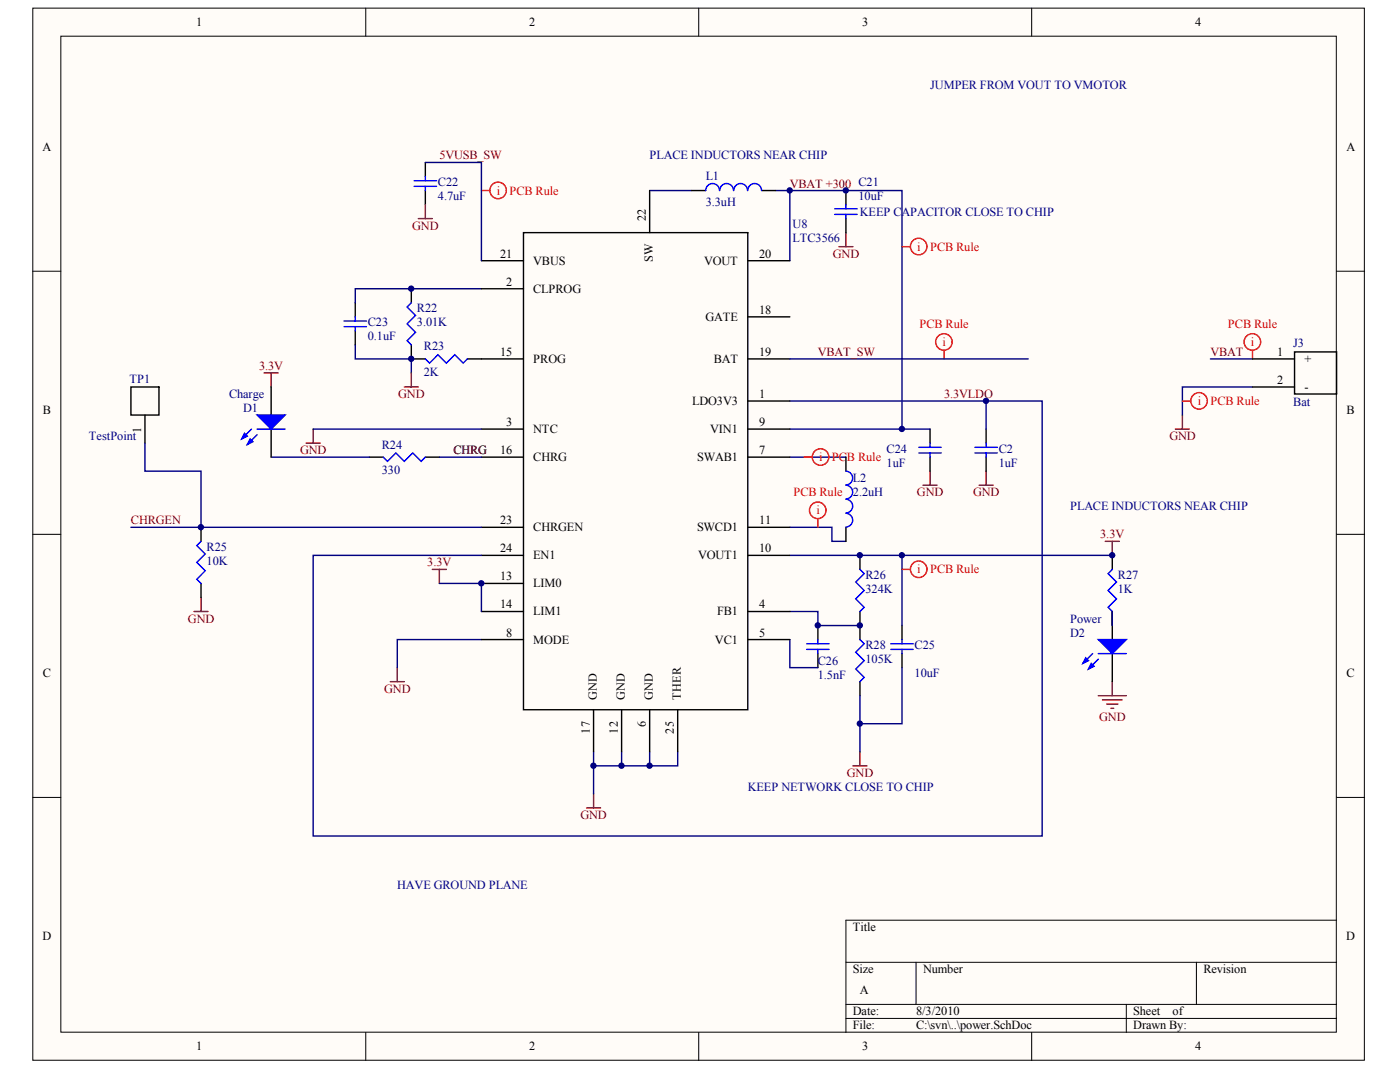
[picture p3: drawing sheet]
<svg xmlns="http://www.w3.org/2000/svg" width="271mm" height="207mm" viewBox="0 0 271 207" stroke-linecap="round" stroke-linejoin="round" font-family="sans-serif">
<g fill="#fffcf8" stroke="#000" stroke-width=".19">
<path d="M6.3 1.6h257.7v203.4h-257.7z"/>
<path d="M11.8 7h246.8v192.6h-246.8z"/>
</g>
<g fill="none" stroke="#000" stroke-width=".19">
<path d="M70.8 1.6v5.4M135.2 1.6v5.4M199.7 1.6v5.4M6.3 52.4h5.5M258.7 52.4h5.4M6.3 103.3h5.5M258.7 103.3h5.4M6.3 154.2h5.5M258.7 154.2h5.4M258.7 177.9h-95v21.7M70.8 199.6v5.5M135.2 199.6v5.5"/>
<path d="M163.7 186.1h95M163.7 194.2h95M163.7 196.9h95M177.3 186.1v8.1M199.7 199.6v5.5M218 194.2v5.4M231.5 186.1v8.1"/>
</g>
<g fill="none" stroke="#000080" stroke-width=".27">
<path d="M82.3 31.4h10.9v19M125.7 36.8h8.2M150.1 36.8h2.8v13.6M152.9 36.8h21.7v46.2M93.2 55.8h-24.5v2.7M68.7 66.7v2.7h10.9v2.7M152.9 77.5h37.9v5.5M152.9 69.4h46.1M190.8 77.5h10.9v84.1h-141.1v-54.2h32.6M234.2 69.4h8.2M242.4 74.8h-13.6v5.5M28.1 85.7v5.4h10.8v10.9"/>
<path d="M52.5 88.4h19M60.6 83h32.6M85 88.4h8.2M152.9 88.4h10.8M152.9 83h27.1M25.3 102h67.9M85 112.8h8.2v5.4M152.9 102h8.1v2.7h2.7M152.9 107.4h21.7v13.5M152.9 118.2h5.4v2.7h8.1M174.6 107.4h40.7M215.3 118.2v2.7"/>
<path d="M93.2 123.7h-16.3v5.4M152.9 123.7v5.4h5.4M166.4 134.5v5.4M174.6 129.1v10.8h-8.2v5.5M114.9 145.4v2.7h16.2v-2.7M114.9 148.1v5.4M120.3 145.4v2.7M125.7 145.4v2.7"/>
</g>
<g fill="none" stroke="#000" stroke-width=".27">
<path d="M82.3 31.4v2.7M82.3 36.8v2.8M125.7 36.8v8.2M133.9 36.8h2.7M147.4 36.8h2.7M163.7 36.8v2.8M68.7 58.5v2.8M79.6 55.8v2.7M93.2 50.4h8.1M93.2 55.8h8.1M101.3 45h43.4v92.2h-43.4zM144.7 50.4h8.2"/>
<path d="M163.7 42.3v2.7M25.3 74.8h5.5v5.5h-5.5zM52.5 74.8v5.5M68.7 64v2.7M79.6 66.7v2.7h2.7M90.5 69.4h10.8M144.7 69.4h8.2M144.7 77.5h8.2M144.7 61.3h8.2M242.4 69.4h8.1M242.4 74.8h8.1M250.5 68h8.2v8.2h-8.2z"/>
<path d="M28.1 80.3v5.4M52.5 83v5.4M71.5 88.4h2.7M82.3 88.4h2.7M93.2 83h8.1M93.2 88.4h8.1M144.7 83h8.2M144.7 88.4h8.2M163.7 88.4v2.7M180 83v2.7M180 88.4v2.7M190.8 83v2.7"/>
<path d="M190.8 88.4v2.7M38.9 102v2.7M38.9 112.8v2.7M93.2 102h8.1M93.2 107.4h8.1M93.2 112.8h8.1M93.2 118.2h8.1M144.7 102h8.2M144.7 107.4h8.2M144.7 118.2h8.2M163.7 102v2.7M166.4 107.4v2.7"/>
<path d="M166.4 118.2v5.5M215.3 107.4v2.7M215.3 118.2v5.5M93.2 123.7h8.1M114.9 137.2v8.2M120.3 137.2v8.2M125.7 137.2v8.2M131.1 137.2v8.2M144.7 123.7h8.2M158.3 120.9v2.8M158.3 126.4v2.7M166.4 131.8v2.7"/>
<path d="M174.6 120.9v2.8M174.6 126.4v2.7M215.3 126.4v5.4"/>
</g>
<g fill="none" stroke="#00f" stroke-width=".27">
<path d="M80.1 34.9h4.4M80.1 36h4.4M82.3 34.1v.8M82.3 36v.8M139.2 36.8a1.33 1.33 0 0 0-1.3-1.3 1.33 1.33 0 0 0-1.3 1.3M141.9 36.8a1.33 1.33 0 0 0-1.3-1.3 1.33 1.33 0 0 0-1.3 1.3M144.7 36.8a1.33 1.33 0 0 0-1.4-1.3 1.33 1.33 0 0 0-1.3 1.3M147.4 36.8a1.33 1.33 0 0 0-1.4-1.3 1.33 1.33 0 0 0-1.3 1.3M163.7 39.6v.8M79.6 58.5l-.8 .9 1.6 1.6-1.6 1.6 1.6 1.6-1.6 1.7 .8 .8M161.5 40.4h4.4M161.5 41.5h4.4"/>
<path d="M163.7 41.5v.8M66.6 62.1h4.3M66.6 63.2h4.3M68.7 61.3v.8M68.7 63.2v.8M82.3 69.4l.8 .8 1.7-1.6 1.6 1.6 1.6-1.6 1.6 1.6 .9-.8M48.7 83l-1.9 1.9M49.8 84.1l-1.9 1.8M49.8 83h5.4M74.2 88.4l.8 .8 1.6-1.6 1.6 1.6 1.7-1.6 1.6 1.6 .8-.8M163.7 91.1a1.33 1.33 0 0 1 1.3 1.3 1.33 1.33 0 0 1-1.3 1.4M163.7 93.8a1.33 1.33 0 0 1 1.3 1.3 1.33 1.33 0 0 1-1.3 1.4"/>
<path d="M163.7 96.5a1.33 1.33 0 0 1 1.3 1.4 1.33 1.33 0 0 1-1.3 1.3M163.7 99.2a1.33 1.33 0 0 1 1.3 1.4 1.33 1.33 0 0 1-1.3 1.3M177.8 87.6h4.4M177.8 86.5h4.4M180 85.7v.8M180 87.6v.8M188.7 87.6h4.3M188.7 86.5h4.3M190.8 85.7v.8M190.8 87.6v.8M38.9 104.7l-.8 .8 1.6 1.6-1.6 1.6 1.6 1.7-1.6 1.6 .8 .8M166.4 110.1l.8 .8-1.6 1.6 1.6 1.7-1.6 1.6 1.6 1.6-.8 .8"/>
<path d="M215.3 110.1l-.9 .8 1.7 1.6-1.7 1.7 1.7 1.6-1.7 1.6 .9 .8M156.1 124.5h4.4M156.1 125.6h4.4M158.3 123.7v.8M158.3 125.6v.8M166.4 123.7l.8 .8-1.6 1.6 1.6 1.6-1.6 1.7 1.6 1.6-.8 .8M172.4 124.5h4.3M172.4 125.6h4.3M174.6 123.7v.8M174.6 125.6v.8M211.5 126.4l-1.9 1.9M212.5 127.5l-1.9 1.9"/>
<path d="M212.5 126.4h5.5"/>
</g>
<g fill="none" stroke="#800000" stroke-width=".27">
<path d="M82.3 39.6v2.7M81 42.3h2.7M162.3 47.7h2.8M163.7 45v2.7M51.1 72.1h2.7M52.5 72.1v2.7M78.2 74.8h2.8M79.6 72.1v2.7M59.3 85.7h2.7M60.6 83v2.7M178.6 93.8h2.7M180 91.1v2.7"/>
<path d="M189.5 93.8h2.7M190.8 91.1v2.7M227.5 83h2.7M228.8 80.3v2.7M37.5 118.2h2.8M38.9 115.5v2.7M83.7 110.1h2.7M85 110.1v2.7M213.9 104.7h2.7M215.3 104.7v2.7M75.5 131.8h2.7M76.9 129.1v2.7"/>
<path d="M212.5 134.5h5.5M213.4 135.3h3.8M214.2 136.1h2.1M215 137h.5M215.3 131.8v2.7M113.5 156.2h2.7M114.9 153.5v2.7M165.1 148.1h2.7M166.4 145.4v2.7"/>
</g>
<g fill="none" stroke="#f00" stroke-width=".27">
<path d="M93.2 36.8h1.6M174.6 47.7h1.6M182.7 67.8v1.6M228.8 77.5h1.6M242.4 67.8v1.6M155.6 88.4h1.6M158.3 100.3v1.7M174.6 110.1h1.6"/>
<circle cx="96.4" cy="36.8" r="1.6"/>
<circle cx="177.8" cy="47.7" r="1.6"/>
<circle cx="182.7" cy="66.1" r="1.6"/>
<circle cx="232" cy="77.5" r="1.6"/>
<circle cx="242.4" cy="66.1" r="1.6"/>
<circle cx="158.3" cy="98.7" r="1.6"/>
<circle cx="158.8" cy="88.4" r="1.6"/>
<circle cx="177.8" cy="110.1" r="1.6"/>
</g>
<g fill="#00f" stroke="#00f" stroke-width=".27">
<path d="M49.8 80.3h5.4l-2.7 2.7z"/>
<path d="M48.4 84.9l.5 .5-1 .5z"/>
<path d="M47.3 83.8l.6 .5-1.1 .6z"/>
<path d="M212.5 123.7h5.5l-2.7 2.7z"/>
<path d="M211.2 128.3l.5 .5-1.1 .6z"/>
<path d="M210.1 127.2l.5 .5-1 .6z"/>
</g>
<g fill="#000080" stroke="#000080" stroke-width=".19">
<circle cx="38.9" cy="101.9" r=".52"/>
<circle cx="79.6" cy="69.4" r=".52"/>
<circle cx="79.6" cy="55.8" r=".52"/>
<circle cx="93.1" cy="112.8" r=".52"/>
<circle cx="114.8" cy="148.1" r=".52"/>
<circle cx="120.3" cy="148.1" r=".52"/>
<circle cx="125.7" cy="148.1" r=".52"/>
<circle cx="152.8" cy="36.8" r=".52"/>
<circle cx="158.3" cy="120.9" r=".52"/>
<circle cx="163.7" cy="36.8" r=".52"/>
<circle cx="166.4" cy="139.9" r=".52"/>
<circle cx="166.4" cy="120.9" r=".52"/>
<circle cx="166.4" cy="107.4" r=".52"/>
<circle cx="174.5" cy="107.4" r=".52"/>
<circle cx="174.5" cy="82.9" r=".52"/>
<circle cx="190.8" cy="77.5" r=".52"/>
<circle cx="215.2" cy="107.4" r=".52"/>
</g>
<g font-size="2.4">
<text x="38" y="5.1">1</text>
<text x="102.4" y="5.1">2</text>
<text x="166.9" y="5.1">3</text>
<text x="231.3" y="5.1">4</text>
<text x="8.2" y="29.1">A</text>
<text x="260.6" y="29.1">A</text>
<text x="125" y="42.8" transform="rotate(-90 125 42.8)">22</text>
<text x="96.8" y="49.8">21</text>
<text x="103.2" y="51.2">VBUS</text>
<text x="126.4" y="50.6" transform="rotate(-90 126.4 50.6)">SW</text>
<text x="136.2" y="51.2">VOUT</text>
<text x="146.9" y="49.8">20</text>
<text x="97.9" y="55.2">2</text>
<text x="103.2" y="56.6">CLPROG</text>
<text x="136.5" y="62">GATE</text>
<text x="146.9" y="60.7">18</text>
<text x="96.8" y="68.8">15</text>
<text x="103.2" y="70.2">PROG</text>
<text x="138.1" y="70.2">BAT</text>
<text x="146.9" y="68.8">19</text>
<text x="247.2" y="68.8">1</text>
<text x="252.4" y="70.2">+</text>
<text x="146.9" y="77">1</text>
<text x="247.2" y="74.2">2</text>
<text x="252.4" y="75.6">-</text>
<text x="8.3" y="80">B</text>
<text x="27.3" y="83.6" transform="rotate(-90 27.3 83.6)">1</text>
<text x="97.9" y="82.4">3</text>
<text x="103.2" y="83.7">NTC</text>
<text x="134" y="78.3">LDO3V3</text>
<text x="137.4" y="83.7">VIN1</text>
<text x="146.9" y="82.4">9</text>
<text x="260.6" y="80">B</text>
<text x="96.8" y="87.8">16</text>
<text x="103.2" y="89.2">CHRG</text>
<text x="134.9" y="89.2">SWAB1</text>
<text x="146.9" y="87.8">7</text>
<text x="96.8" y="101.4">23</text>
<text x="146.9" y="101.4">11</text>
<text x="96.8" y="106.8">24</text>
<text x="103.2" y="102.7">CHRGEN</text>
<text x="134.9" y="102.7">SWCD1</text>
<text x="146.9" y="106.8">10</text>
<text x="96.8" y="112.2">13</text>
<text x="103.2" y="108.2">EN1</text>
<text x="103.2" y="113.6">LIM0</text>
<text x="135.1" y="108.2">VOUT1</text>
<text x="96.8" y="117.6">14</text>
<text x="103.2" y="119">LIM1</text>
<text x="138.8" y="119">FB1</text>
<text x="146.9" y="117.6">4</text>
<text x="97.9" y="123.1">8</text>
<text x="103.2" y="124.4">MODE</text>
<text x="138.4" y="124.4">VC1</text>
<text x="146.9" y="123.1">5</text>
<text x="8.3" y="130.9">C</text>
<text x="260.6" y="130.9">C</text>
<text x="115.5" y="135.3" transform="rotate(-90 115.5 135.3)">GND</text>
<text x="120.9" y="135.3" transform="rotate(-90 120.9 135.3)">GND</text>
<text x="126.4" y="135.3" transform="rotate(-90 126.4 135.3)">GND</text>
<text x="131.8" y="135.3" transform="rotate(-90 131.8 135.3)">THER</text>
<text x="114.2" y="141.8" transform="rotate(-90 114.2 141.8)">17</text>
<text x="119.6" y="141.8" transform="rotate(-90 119.6 141.8)">12</text>
<text x="125" y="140.6" transform="rotate(-90 125 140.6)">6</text>
<text x="130.4" y="141.8" transform="rotate(-90 130.4 141.8)">25</text>
<text x="8.2" y="181.7">D</text>
<text x="165.1" y="180.1">Title</text>
<text x="260.5" y="181.7">D</text>
<text x="165.1" y="188.2">Size</text>
<text x="178.6" y="188.2">Number</text>
<text x="232.9" y="188.2">Revision</text>
<text x="165.1" y="196.3">Date:</text>
<text x="166.4" y="192.3">A</text>
<text x="177.3" y="196.3">8/3/2010</text>
<text x="219.3" y="196.3">Sheet</text>
<text x="226.9" y="196.3">of</text>
<text x="38" y="203.1">1</text>
<text x="102.4" y="203.1">2</text>
<text x="165.1" y="199">File:</text>
<text x="166.9" y="203.1">3</text>
<text x="177.3" y="199">C:\svn\..\power.SchDoc</text>
<text x="219.3" y="199">Drawn By:</text>
<text x="231.3" y="203.1">4</text>
</g>
<g font-size="2.4" fill="#000080">
<text x="180" y="17.3">JUMPER FROM VOUT TO VMOTOR</text>
<text x="84.8" y="36">C22</text>
<text x="125.7" y="30.8">PLACE INDUCTORS NEAR CHIP</text>
<text x="136.6" y="34.9">L1</text>
<text x="84.8" y="38.7">4.7uF</text>
<text x="136.6" y="39.8">3.3uH</text>
<text x="166.1" y="38.7">10uF</text>
<text x="166.4" y="41.7">KEEP CAPACITOR CLOSE TO CHIP</text>
<text x="153.4" y="44.1">U8</text>
<text x="153.4" y="46.8">LTC3566</text>
<text x="71.2" y="65.8">0.1uF</text>
<text x="71.2" y="63.1">C23</text>
<text x="80.7" y="63.1">3.01K</text>
<text x="80.7" y="60.4">R22</text>
<text x="82" y="67.7">R23</text>
<text x="250.3" y="67.2">J3</text>
<text x="25.1" y="74">TP1</text>
<text x="44.3" y="77">Charge</text>
<text x="82" y="72.6">2K</text>
<text x="47" y="79.7">D1</text>
<text x="250.3" y="78.6">Bat</text>
<text x="17.2" y="85.1">TestPoint</text>
<text x="73.9" y="86.7">R24</text>
<text x="87.7" y="87.8">CHRG</text>
<text x="171.6" y="87.5">C24</text>
<text x="193.3" y="87.5">C2</text>
<text x="73.9" y="91.6">330</text>
<text x="165.1" y="93.2">L2</text>
<text x="165.1" y="95.9">2.2uH</text>
<text x="171.6" y="90.2">1uF</text>
<text x="193.3" y="90.2">1uF</text>
<text x="207.1" y="98.7">PLACE INDUCTORS NEAR CHIP</text>
<text x="40" y="106.5">R25</text>
<text x="40" y="109.2">10K</text>
<text x="167.5" y="112">R26</text>
<text x="216.3" y="112">R27</text>
<text x="167.5" y="114.7">324K</text>
<text x="216.3" y="114.7">1K</text>
<text x="167.5" y="125.5">R28</text>
<text x="177" y="125.5">C25</text>
<text x="207.1" y="123.1">D2</text>
<text x="207.1" y="120.4">Power</text>
<text x="158.3" y="131.2">1.5nF</text>
<text x="158.3" y="128.5">C26</text>
<text x="167.5" y="128.2">105K</text>
<text x="177" y="130.9">10uF</text>
<text x="144.7" y="152.9">KEEP NETWORK CLOSE TO CHIP</text>
<text x="76.9" y="171.9">HAVE GROUND PLANE</text>
</g>
<g font-size="2.4" fill="#800000">
<text x="85" y="30.8">5VUSB_SW</text>
<text x="152.9" y="36.3">VBAT +300 C21</text>
<text x="79.8" y="44.4">GND</text>
<text x="161.2" y="49.8">GND</text>
<text x="50.1" y="71.5">3.3V</text>
<text x="158.3" y="68.8">VBAT_SW</text>
<text x="234.2" y="68.8">VBAT</text>
<text x="77.1" y="77">GND</text>
<text x="182.7" y="77">3.3VLDO</text>
<text x="58.1" y="87.8">GND</text>
<text x="226.3" y="85.1">GND</text>
<text x="177.5" y="95.9">GND</text>
<text x="188.3" y="95.9">GND</text>
<text x="25.3" y="101.4">CHRGEN</text>
<text x="212.9" y="104.1">3.3V</text>
<text x="82.7" y="109.5">3.3V</text>
<text x="36.4" y="120.4">GND</text>
<text x="74.4" y="133.9">GND</text>
<text x="212.7" y="139.4">GND</text>
<text x="163.9" y="150.2">GND</text>
<text x="112.3" y="158.3">GND</text>
</g>
<g font-size="2.4" fill="#f00">
<text x="96.1" y="37.6">i</text>
<text x="98.6" y="37.6">PCB Rule</text>
<text x="177.5" y="48.5">i</text>
<text x="180" y="48.5">PCB Rule</text>
<text x="177.9" y="63.4">PCB Rule</text>
<text x="237.6" y="63.4">PCB Rule</text>
<text x="182.4" y="66.9">i</text>
<text x="242.1" y="66.9">i</text>
<text x="231.8" y="78.3">i</text>
<text x="234.2" y="78.3">PCB Rule</text>
<text x="158.5" y="89.2">i</text>
<text x="161" y="89.2">PCB Rule</text>
<text x="153.5" y="95.9">PCB Rule</text>
<text x="158" y="99.5">i</text>
<text x="177.5" y="110.9">i</text>
<text x="180" y="110.9">PCB Rule</text>
</g>
</svg>
